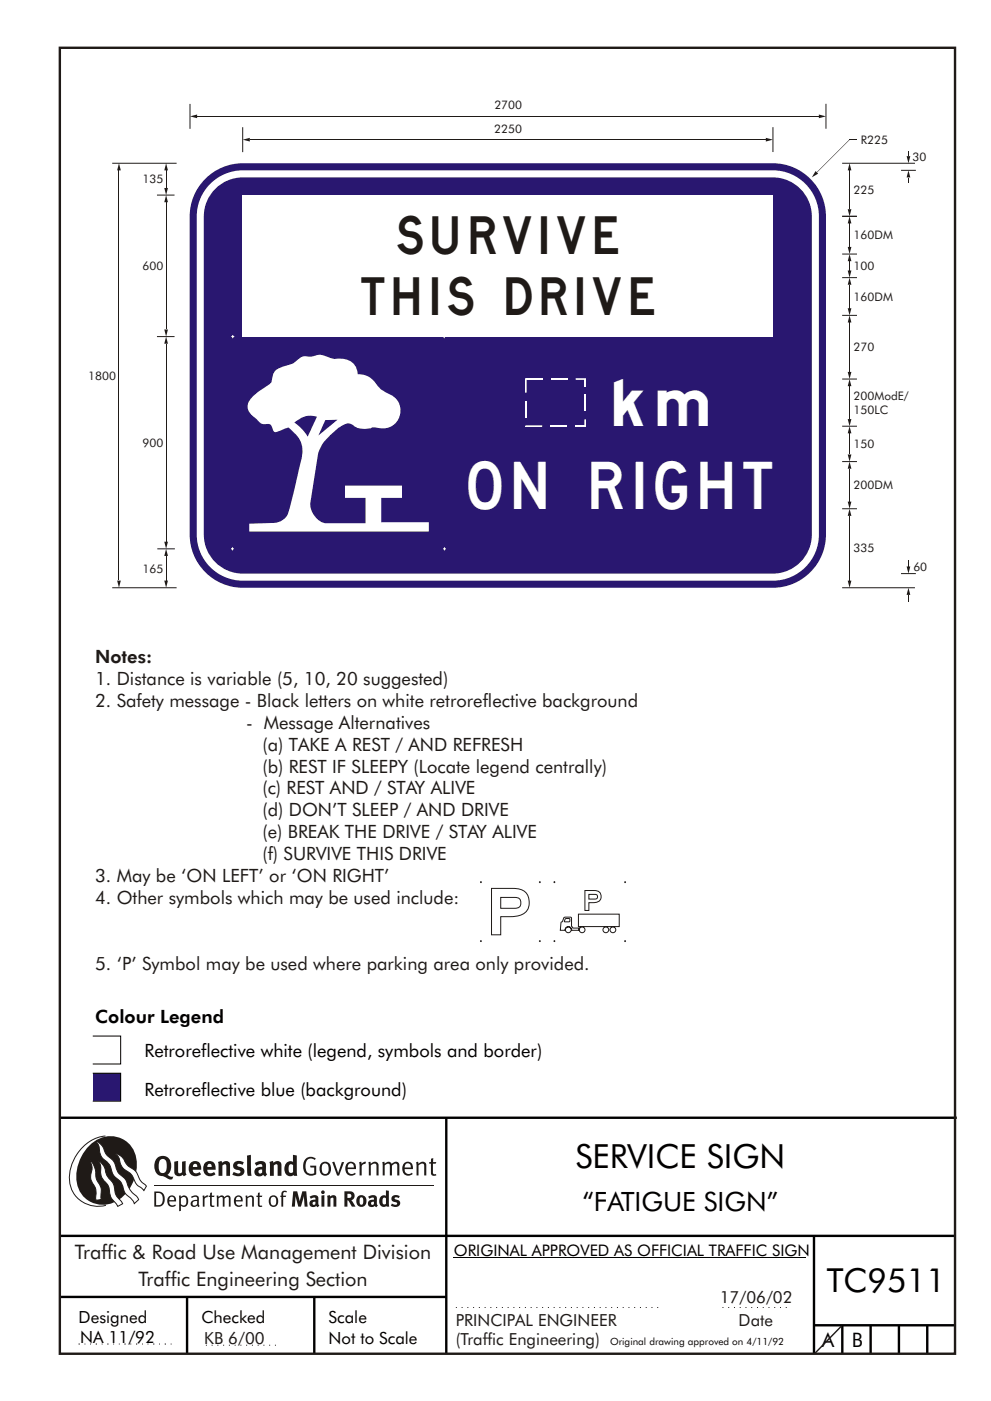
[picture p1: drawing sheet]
<svg xmlns="http://www.w3.org/2000/svg" width="210mm" height="297mm" viewBox="0 0 210 297" stroke-linecap="round" stroke-linejoin="round" font-family="sans-serif">
<g fill="#1f1a17">
<path d="M64.9 245.6a1.61 1.61 0 0 1 2.1 .1l-.2 .2a1.17 1.17 0 0 0-1.4-.1 1.17 1.17 0 0 0-.6 1.2 1.42 1.42 0 0 0 1.2 1.9l.7-.2v-1.2h-.8l-.1-.4h1.3v1.9a1.82 1.82 0 0 1-2.2-.1 1.82 1.82 0 0 1-.6-2.1l.2-.7z" fill-rule="evenodd"/>
<path d="M68.2 246.6a1.77 1.77 0 0 0 .4 2.6 1.39 1.39 0 0 0 1.4-.5 1.39 1.39 0 0 0 .2-1.5 1.19 1.19 0 0 0-2-.6zM68.5 246.8a.83 .83 0 0 1 1 .1 .83 .83 0 0 1 .2 1 .75 .75 0 0 1-.6 1 .75 .75 0 0 1-.8-.8v-.9z" fill-rule="evenodd"/>
<path d="M70.5 246.4l.4-.1 .8 2.4 .8-2.3h.5l-1.1 2.8h-.4z" fill-rule="evenodd"/>
<path d="M73.6 246.7a1.74 1.74 0 0 0 .5 2.5h.9l.5-.3-.2-.3a.89 .89 0 0 1-1.1 .2 .89 .89 0 0 1-.4-.9h1.7a1.15 1.15 0 0 0-.4-1.4 1.15 1.15 0 0 0-1.5 .2zM74 246.9a.67 .67 0 0 1 .8-.1 .67 .67 0 0 1 .3 .7h-1.3z" fill-rule="evenodd"/>
<path d="M76.2 246.4l.4-.1 .1 .5 .5-.4 .5-.1-.2 .5a.61 .61 0 0 0-.8 .6v1.8h-.4z" fill-rule="evenodd"/>
<path d="M78.1 246.4l.5-.1 .1 .5a.89 .89 0 0 1 .9-.5 .89 .89 0 0 1 .7 .8v2.1h-.4v-2.1l-.1-.3-.3-.1-.8 .4v2.1h-.4z" fill-rule="evenodd"/>
<path d="M81.1 246.4l.4-.1 .1 .4a.83 .83 0 0 1 .8-.4 .83 .83 0 0 1 .7 .5 .86 .86 0 0 1 .9-.5 .86 .86 0 0 1 .7 .8v2.1h-.4l-.1-2.3a.5 .5 0 0 0-.8 0l-.2 .2v2.1h-.5v-2.2l-.4-.3-.7 .4v2.1h-.4z" fill-rule="evenodd"/>
<path d="M85.7 246.7a1.74 1.74 0 0 0 .5 2.5h.9l.5-.3-.2-.3a.89 .89 0 0 1-1.1 .2 .89 .89 0 0 1-.4-.9h1.7a1.15 1.15 0 0 0-.5-1.4 1.15 1.15 0 0 0-1.4 .2zM86 246.9a.67 .67 0 0 1 .9-.1 .67 .67 0 0 1 .3 .7h-1.3z" fill-rule="evenodd"/>
<path d="M88.3 246.4l.4-.1 .1 .5a.89 .89 0 0 1 .9-.5 .89 .89 0 0 1 .7 .8v2.1h-.4v-2.1l-.1-.3-.3-.1-.8 .4v2.1h-.4z" fill-rule="evenodd"/>
<path d="M91.5 245.7l.4-.2v.9h.7l-.2 .3h-.5v2.1l.1 .1h.5l.1 .3a.71 .71 0 0 1-1.2-.5v-2h-.3v-.3h.3z" fill-rule="evenodd"/>
<path d="M37 246.3l.8-.2v2a.46 .46 0 0 0 .2 .7 .46 .46 0 0 0 .6-.3v-2.2l.8-.1v2.3l.2 .6-.6 .3-.2-.3a1.03 1.03 0 0 1-1.2 .2 1.03 1.03 0 0 1-.6-1z" fill-rule="evenodd"/>
<path d="M40.4 246.6a1.64 1.64 0 0 0 0 2.3 1.64 1.64 0 0 0 2.3 .1l-.4-.5a.78 .78 0 0 1-.9 .3 .78 .78 0 0 1-.5-.8h1.8a1.37 1.37 0 0 0-.6-1.6 1.37 1.37 0 0 0-1.7 .2zM41 246.9a.48 .48 0 0 1 .7-.1 .48 .48 0 0 1 .2 .6h-1z" fill-rule="evenodd"/>
<path d="M43.5 246.6a1.65 1.65 0 0 0-.2 2 1.65 1.65 0 0 0 1.9 .7l.5-.3-.3-.5a.78 .78 0 0 1-.9 .3 .78 .78 0 0 1-.5-.8h1.8a1.37 1.37 0 0 0-.6-1.6 1.37 1.37 0 0 0-1.7 .2zM44.1 246.9a.48 .48 0 0 1 .6-.1 .48 .48 0 0 1 .2 .6h-.9z" fill-rule="evenodd"/>
<path d="M46.3 246.4l.7-.3 .1 .4a.95 .95 0 0 1 1-.3 .95 .95 0 0 1 .7 .9v2.2h-.8v-2.3l-.3-.2-.5 .3v2.2h-.8z" fill-rule="evenodd"/>
<path d="M49.7 246.5a1.73 1.73 0 0 1 2-.1l-.2 .6-.6-.2a.42 .42 0 0 0-.6 .3l.2 .2a1.23 1.23 0 0 1 1.4 1 1.47 1.47 0 0 1-2.3 .9l-.3-.1 .3-.6 .7 .3a.47 .47 0 0 0 .7-.3 .87 .87 0 0 0-1-.6l-.4-.2-.1-.4z" fill-rule="evenodd"/>
<path d="M54.1 246.6l.3 .6 .3-.2a.62 .62 0 0 1 .9 0v.4a1.21 1.21 0 0 0-1.3 .3 1.21 1.21 0 0 0-.2 1.4 1.19 1.19 0 0 0 1.7 0l.5 .3 .4-.4-.3-.4v-1.3a.96 .96 0 0 0-1.3-1.1zM55 248.1l.6-.1v.6a.43 .43 0 0 1-.6 .1 .43 .43 0 0 1 0-.6z" fill-rule="evenodd"/>
<path d="M57.2 246.4l.7-.3 .1 .4a.95 .95 0 0 1 1-.3 .95 .95 0 0 1 .7 .9v2.2h-.8v-2.3l-.3-.2-.5 .3v2.2h-.8z" fill-rule="evenodd"/>
<path d="M62.2 244.8v1.6a1.29 1.29 0 0 0-1.4 .1 1.29 1.29 0 0 0-.5 1.3 1.24 1.24 0 0 0 .5 1.4 1.24 1.24 0 0 0 1.5-.1l.1 .2h.7l-.1-4.3zM61.5 246.9h.4l.3 .1v1.5l-.3 .2a.48 .48 0 0 1-.6-.5 1.52 1.52 0 0 1 .2-1.3z" fill-rule="evenodd"/>
<path d="M52.4 245l.8-.2 .2 4.5h-.8l-.1-.2z" fill-rule="evenodd"/>
</g>
<path d="M22.4 240.9a9 9 0 0 0-7.4 10.8 6.2 6.2 0 0 0 7.5 3.9M32.7 251.4h59.4" fill="none" stroke="#1f1a17" stroke-width=".21"/>
<path d="M19.1 242.7a5.7 5.7 0 0 1 6.5-1.4 5.7 5.7 0 0 1 3.4 5.7 8.6 8.6 0 0 1-6.2 8.4 5.7 5.7 0 0 1-6.5-7.1 9.9 9.9 0 0 1 2.8-5.6z" fill-rule="evenodd" fill="#1f1a17"/>
<path d="M24.4 244.6a3.1 3.1 0 0 1 2.3 2.1l.8 .8a3.2 3.2 0 0 1 2 2.3l.4 .7 1.2 1-.6 .9-.2-.3a3.5 3.5 0 0 1-1.9-2 3.8 3.8 0 0 0-2.1-2.2 3.5 3.5 0 0 1-1-2.3zM20.4 242a3.4 3.4 0 0 1 1.9 2.4l.7 .9a3.3 3.3 0 0 1 1.7 2.5 4.4 4.4 0 0 0 1.7 2l.3 .3a6.1 6.1 0 0 0 2.5 3.7l.2 .5-.9 .9a6.1 6.1 0 0 0-1.9-2.2l-.4-.7a3.6 3.6 0 0 0-1.9-2.8l-.6-1.1a3.6 3.6 0 0 0-1.9-2.8 3.7 3.7 0 0 1-.8-2.4zM21 246.2a3.4 3.4 0 0 1 1.5 2.7l.6 .9a3.8 3.8 0 0 1 1.4 3.1l.3 .8 1.2 1.5-1 .6-.5-.8a3.2 3.2 0 0 1-1.3-2.8 4.3 4.3 0 0 0-1.4-2.2 4.7 4.7 0 0 1-.5-2.9zM19.2 246.1a5.1 5.1 0 0 1 1.2 3.7l.3 .7a3.1 3.1 0 0 1 .7 3l.1 .8-1.1 .2-.1-.8a3.5 3.5 0 0 0-.9-3.2 3.6 3.6 0 0 1 .1-2.6z" fill-rule="evenodd" fill="#fff" stroke="#1f1a17" stroke-width=".21"/>
<g fill="#1f1a17">
<path d="M33.4 245.5a2.51 2.51 0 0 0 .4 3.7l.8 .2a2.78 2.78 0 0 0 2 .6l.2-.5h-.6l-.7-.4a2.56 2.56 0 0 0 0-3.8 1.83 1.83 0 0 0-2.1 .2zM34 245.9a.87 .87 0 0 1 1 0 .87 .87 0 0 1 .4 .9v.4a1.17 1.17 0 0 1-.9 1.5h-.3a2.38 2.38 0 0 1-.2-2.8z" fill-rule="evenodd"/>
<path d="M33.1 252.9v2.6a1.12 1.12 0 0 0 1.2-.3 1.12 1.12 0 0 0 .2-1.1l-.1-.6-.3-.4zM32.7 252.6h1.1a1.67 1.67 0 0 1 1.2 1.7 1.67 1.67 0 0 1-1.3 1.5h-1zM36.1 253.9l-.2 .6h1.1a.55 .55 0 0 0-.3-.7 .55 .55 0 0 0-.6 .1zM35.8 253.8a.95 .95 0 0 1 1.2-.2 .95 .95 0 0 1 .4 1.1h-1.5a.72 .72 0 0 0 .4 .8 .72 .72 0 0 0 .9-.1l.1 .2a1.15 1.15 0 0 1-1.5 0 1.15 1.15 0 0 1-.2-1.5zM38.4 254.1v1.2a.7 .7 0 0 0 .9 .1 .7 .7 0 0 0 .2-.9 .61 .61 0 0 0-.4-.7 .61 .61 0 0 0-.7 .3zM38 253.5l.3-.1 .1 .4a.95 .95 0 0 1 1.2-.1 .95 .95 0 0 1 .3 1.1 .92 .92 0 0 1-.5 1 .92 .92 0 0 1-1-.2v1.1l-.4 .1zM40.9 254.9a.5 .5 0 0 0 .2 .7 .5 .5 0 0 0 .7-.3v-.7zM40.5 253.8a1 1 0 0 1 1.7 .2v1.4l.2 .3-.2 .2-.3-.3a.78 .78 0 0 1-1.4-.1 .78 .78 0 0 1 .8-1.1h.5a.58 .58 0 0 0-.3-.7 .58 .58 0 0 0-.7 .3zM43 253.5l.3-.1 .1 .4 .3-.3h.5l-.2 .3a.52 .52 0 0 0-.6 .6v1.4h-.4zM44.6 252.9l.4-.1-.1 .7h.6l-.1 .3h-.5v1.5a.35 .35 0 0 0 .6 .3v.2a.57 .57 0 0 1-.6 .1 .57 .57 0 0 1-.3-.5v-1.6h-.3v-.3h.3zM45.9 253.5l.4-.1 .1 .4 .2-.2a.64 .64 0 0 1 1 .2 .7 .7 0 0 1 .8-.4 .7 .7 0 0 1 .5 .7v1.7h-.4v-1.7l-.2-.3-.7 .3v1.7h-.3v-1.6a.38 .38 0 0 0-.3-.5 .38 .38 0 0 0-.5 .3l-.1 .1v1.7h-.4zM50.2 253.9l-.2 .6h1.1a.55 .55 0 0 0-.2-.7 .55 .55 0 0 0-.7 .1zM49.9 253.8a.95 .95 0 0 1 1.2-.2 .95 .95 0 0 1 .4 1.1h-1.5a.72 .72 0 0 0 .4 .8 .72 .72 0 0 0 .9-.1l.1 .2a1.15 1.15 0 0 1-1.5 0 1.15 1.15 0 0 1-.2-1.5zM52.1 253.5l.3-.1 .1 .4a.72 .72 0 0 1 .8-.4 .72 .72 0 0 1 .6 .7v1.7h-.4v-1.5a.45 .45 0 0 0-.3-.6 .45 .45 0 0 0-.5 .3l-.2 .1v1.7h-.3zM54.7 252.9l.4-.1v.7h.6l-.1 .3h-.5v1.5a.35 .35 0 0 0 .5 .3v.2a.57 .57 0 0 1-.6 .1 .57 .57 0 0 1-.3-.5v-1.6h-.3v-.3h.3zM57.6 253.9l-.2 .7a.65 .65 0 0 0 .3 .9 .65 .65 0 0 0 .8-.3l.1-.1a.93 .93 0 0 0-.7-1.4zM57.3 253.8a1.12 1.12 0 0 1 1.4 0 1.12 1.12 0 0 1 .2 1.4 1.01 1.01 0 0 1-1.2 .7 1.01 1.01 0 0 1-.7-1.2zM59.9 252.6l.5-.2 .5 .2-.2 .2-.3-.1-.3 .2v.6h.6l-.1 .3h-.5v2h-.4v-2h-.2v-.3h.2zM62.2 252.6l-.3 3.2h.7l.1-2.2 .6 2.2h.5l.7-2.2 .1 2.2h.7l-.3-3.2h-.9l-.5 2.1-.5-2.1zM65.7 253.7l.3 .5a.51 .51 0 0 1 .5-.3 .51 .51 0 0 1 .4 .4v.1a.88 .88 0 0 0-1.1 .3 .88 .88 0 0 0 .2 1.1 .9 .9 0 0 0 1.1-.1l.3 .3 .4-.4-.3-.3v-1.1a.87 .87 0 0 0-.4-.8 .87 .87 0 0 0-1 .1zM66.4 254.9l.5-.1v.5l-.1 .1h-.3l-.2-.1zM68.2 253.5v2.3h.6v-2.4zM68.1 252.8a.4 .4 0 0 0 .8 0 .4 .4 0 0 0-.8 0zM69.4 253.5l.1 2.3h.6v-1.7a.33 .33 0 0 1 .4-.2 .33 .33 0 0 1 .2 .4v1.5h.7v-1.7a.75 .75 0 0 0-.6-.7 .75 .75 0 0 0-.8 .3v-.3zM73.1 252.6v3.2h.6v-1.3l.3 .2 .7 1.1h.7l-.9-1.4a.94 .94 0 0 0 .7-1 .94 .94 0 0 0-.9-.8zM73.7 253.1a.51 .51 0 0 1 .7 .1 .51 .51 0 0 1-.1 .8h-.6zM75.9 253.7a1.19 1.19 0 0 0-.1 1.8 1.19 1.19 0 0 0 1.7-.1 1.19 1.19 0 0 0 0-1.6 1.19 1.19 0 0 0-1.6-.1zM76.5 253.9h.2a.99 .99 0 0 1 0 1.5 1.06 1.06 0 0 1-.2-1.5zM78.1 253.7l.3 .5a.51 .51 0 0 1 .5-.3 .51 .51 0 0 1 .4 .4v.1a.88 .88 0 0 0-1.1 .3 .88 .88 0 0 0 .2 1.1 .9 .9 0 0 0 1.1-.1l.3 .3 .4-.4-.2-.3v-1.1a.87 .87 0 0 0-.5-.8 .87 .87 0 0 0-1 .1zM78.9 254.9l.4-.1v.5l-.1 .1h-.3l-.2-.1zM81.9 252.4v1.2a1.2 1.2 0 0 0-1.4 .5 1.2 1.2 0 0 0 .2 1.5l.5 .3 .8-.2v.1h.6l-.1-3.3zM81.4 254l.5 .1-.1 1.2a.46 .46 0 0 1-.5 0 .46 .46 0 0 1-.2-.6zM83.3 253.6a.79 .79 0 0 0-.2 1 .79 .79 0 0 0 1 .3 .33 .33 0 0 1 0 .5 .33 .33 0 0 1-.5 0l-.5-.2-.2 .4a1.15 1.15 0 0 0 1.2 .3 1.15 1.15 0 0 0 .8-1 1.49 1.49 0 0 0-1.2-.7 .4 .4 0 0 1 .3-.4 .4 .4 0 0 1 .4 .1l.2 .1 .2-.4a1.47 1.47 0 0 0-1.5 0z" fill-rule="evenodd"/>
</g>
<g fill="#000">
<path d="M94.4 236.9h.5v50.1h-.5z" fill-rule="evenodd"/>
<path d="M12.7 236.7h190.3v.5h-190.3z" fill-rule="evenodd"/>
<path d="M12.7 274.7h82v.5h-82z" fill-rule="evenodd"/>
<path d="M12.7 261.8h190v.5h-190z" fill-rule="evenodd"/>
<path d="M39.4 275h.5v12h-.5z" fill-rule="evenodd"/>
<path d="M66.4 275h.5v12h-.5z" fill-rule="evenodd"/>
<path d="M172.4 262h.6v25h-.6z" fill-rule="evenodd"/>
<path d="M178.5 281h.5v6h-.5z" fill-rule="evenodd"/>
<path d="M184.5 281h.5v6h-.5z" fill-rule="evenodd"/>
<path d="M190.5 281h.5v6h-.5z" fill-rule="evenodd"/>
<path d="M196.5 281h.5v6h-.5z" fill-rule="evenodd"/>
<path d="M172.7 280.7h30v.5h-30z" fill-rule="evenodd"/>
</g>
<g fill="none" stroke="#000" stroke-width=".21">
<path d="M16.7 285h.2M17.9 285h.2M19.1 285h.2M20.3 285h.3M21.6 285h.1M22.8 285h.2M24 285h.2M25.2 285h.2M26.4 285h.3M27.7 285h.1M28.9 285h.2M30.1 285h.2"/>
<path d="M31.3 285h.2M32.5 285h.2M33.8 285h.1M34.9 285h.3M36.2 285h.2"/>
</g>
<path d="M19.7 219.7h5.9v5.9h-5.9z" fill="#fff"/>
<path d="M19.7 219.7h5.9v5.9h-5.9" fill="none" stroke="#000" stroke-width=".21"/>
<path d="M19.7 227.5h5.9v6h-5.9z" fill="#291770"/>
<path d="M19.7 227.5h5.9v6h-5.9M96.3 266.6h74.7" fill="none" stroke="#000" stroke-width=".21"/>
<path d="M117.4 187h.4M117.4 199.5h.4M117.6 186.8v.4M117.6 199.3v.4M132.4 199.5h.4M132.4 187h.4M132.6 199.4v.3M132.6 186.8v.4" fill="none" stroke="#1f1a17" stroke-width=".21"/>
<path d="M124.1 188.8h1.9a1.33 1.33 0 0 1 1.5 1.4 1.33 1.33 0 0 1-1.7 1.2h-.9v1.6h-.8zM124.9 189.6v1h1.6a.51 .51 0 0 0 .3-.6 .51 .51 0 0 0-.6-.4zM122.9 197.1a.61 .61 0 0 0 1.2 0 .61 .61 0 0 0-1.2 0zM120 197.1a.61 .61 0 0 0 1.2 0 .61 .61 0 0 0-1.2 0zM127.9 197.1a.61 .61 0 0 0 1.2 0 .61 .61 0 0 0-1.2 0zM129.4 197.1a.61 .61 0 0 0 1.2 0 .61 .61 0 0 0-1.2 0zM122.7 193.8v2.7h8.7v-2.7zM119.6 194.6l.4-.2 1.2 .1 .1 1.9 .2 .4h1.4l-.1 .4h-1.5l-.1-.4a.7 .7 0 0 0-1.2 0l-.1 .4h-1l.1-1.6 .4-.3zM119.9 194.8h1l-.1 .6h-1z" fill-rule="evenodd" fill="#fff" stroke="#1f1a17" stroke-width=".21"/>
<path d="M101.8 199.5h.4M101.8 187h.4M102 199.3v.4M102 186.8v.4M104.3 188.4h4.5a2.91 2.91 0 0 1 3.4 2.3 2.81 2.81 0 0 1-2.7 3.6l-3.3 .1v3.8h-1.9zM106.2 190.3h3a1.17 1.17 0 0 1 1.3 1.1 1.17 1.17 0 0 1-1.3 1.2h-3zM114.3 199.5h.4M114.3 187h.4M114.5 199.3v.4M114.5 186.8v.4" fill="none" stroke="#1f1a17" stroke-width=".21"/>
<path d="M12.7 10.1h189.9v276.9h-189.9z" fill="none" stroke="#1f1a17" stroke-width=".51"/>
<path d="M96.7 277.2h43.1M153.3 277.2h14M43.7 285.2h15" fill="none" stroke="#1f1a17" stroke-width=".21" stroke-dasharray=".2 1" stroke-linecap="butt"/>
<path d="M178.6 281.1l-5.7 5.8" fill="none" stroke="#1f1a17" stroke-width=".3"/>
<path d="M86.6 78.3l1.3 .6-.1-1.4h.8l-.1 1.4 1.3-.6 .2 .8-1.3 .3 .9 1.1-.7 .5-.7-1.2-.7 1.2-.7-.5 .9-1.1-1.3-.3z" fill-rule="evenodd" fill="#fff"/>
<path d="M40.3 24.7l1.5-.4v.8l-1.5-.4 1.5-.4z" fill-rule="evenodd" fill="#1f1a17"/>
<path d="M41.9 24.7h131.8" fill="none" stroke="#1f1a17" stroke-width=".21"/>
<g fill="#1f1a17">
<path d="M173.7 24.3l1.5 .4-1.5 .4v-.8l1.5 .4z" fill-rule="evenodd"/>
<path d="M51.5 29.6l1.5-.4v.8l-1.5-.4 1.5-.4z" fill-rule="evenodd"/>
</g>
<path d="M53 29.6h109.4" fill="none" stroke="#1f1a17" stroke-width=".21"/>
<path d="M162.5 29.2l1.5 .4-1.5 .4v-.8l1.5 .4z" fill-rule="evenodd" fill="#1f1a17"/>
<path d="M40.3 22v5.3M51.5 27v5.3" fill="none" stroke="#1f1a17" stroke-width=".21"/>
<path d="M43.5 37.9a11.2 11.2 0 0 1 8-3.3h112.5a11.3 11.3 0 0 1 11.2 11.3v67.5a11.3 11.3 0 0 1-11.2 11.2h-112.5a11.3 11.3 0 0 1-11.3-11.2v-67.5a11.2 11.2 0 0 1 3.3-8z" fill-rule="evenodd" fill="#291770"/>
<path d="M44.2 39.4a9.7 9.7 0 0 1 7.3-3.3h112.5a9.8 9.8 0 0 1 9.7 9.8v67.5a9.8 9.8 0 0 1-9.7 9.7h-112.5a9.8 9.8 0 0 1-9.8-9.7v-67.5a9.7 9.7 0 0 1 2.5-6.5z" fill-rule="evenodd" fill="#fff"/>
<path d="M45.7 40a8.2 8.2 0 0 1 5.8-2.4h112.5a8.3 8.3 0 0 1 8.2 8.3v67.5a8.3 8.3 0 0 1-8.2 8.2h-112.5a8.3 8.3 0 0 1-8.3-8.2v-67.5a8.2 8.2 0 0 1 2.5-5.9z" fill-rule="evenodd" fill="#291770"/>
<g fill="#fff">
<path d="M51.5 41.4h112.5v30h-112.5z"/>
<path d="M58.3 78.7l-.5 1.3a1.99 1.99 0 0 1-1.5 2.1l-.7 .4a6.8 6.8 0 0 0-3.1 3.4 3.4 3.4 0 0 0 1.9 2.9l.3 .3a1.9 1.9 0 0 0 2.2 .8 .98 .98 0 0 1 .9 1l.3 .6 .3 .1 2.8-1a6.4 6.4 0 0 1 3 5.1l-.1 1-2.4 10.2a4.8 4.8 0 0 1-1.7 3.4l-1.2 .5-.6 .1-5.3 .1v1.7h38.1v-2h-10.1v-5.1h4.4v-2.7h-12.1v2.7h4.3v5.3h-8.3a4.2 4.2 0 0 1-3.4-4.3l1.7-10.5a8.9 8.9 0 0 1 3.1-4.4l.6-.5a6.4 6.4 0 0 1 2.6-1.4 3.4 3.4 0 0 1 1.9 .9 5.2 5.2 0 0 0 3.4-.1h.4a4 4 0 0 0 5.3-2.3 3.8 3.8 0 0 0-2.4-4.9l-1.5-.8-.7-.7a4.6 4.6 0 0 0-4.3-2.6 3.6 3.6 0 0 0-4.6-3.2l-1.5-.3a4 4 0 0 0-3.8-.2 2.86 2.86 0 0 0-3.2 1l-.8 .5-1.5 .5a4.6 4.6 0 0 0-2.2 1.1zM62.4 89.6l1.8 1.5 1.1 1.5 2-4.3a4.9 4.9 0 0 0-4.9 1.3zM69 89.1l2.6-.1-4 3.3z" fill-rule="evenodd"/>
</g>
<path d="M49.1 71.4h.6M49.4 71v.7M93.9 71.4h.7M94.2 71v.7M49 116.4h.6M49.3 116v.7M94 116.4h.6M94.3 116v.7" fill="none" stroke="#fff" stroke-width=".21"/>
<path d="M164 27v5.2M175.2 22v5.3" fill="none" stroke="#1f1a17" stroke-width=".21"/>
<g fill="#1f1a17">
<path d="M173 36.3l.6 .5-1.4 .8z" fill-rule="evenodd"/>
<path d="M180.2 66.9l.4 1.5h-.7l.3-1.5 .4 1.5z" fill-rule="evenodd"/>
</g>
<g fill="#1f1a17">
<path d="M173.3 36.5l6.9-6.9z"/>
<path d="M180.2 29.6l1.5 .1z"/>
</g>
<path d="M180.2 68.4v10.4" fill="none" stroke="#1f1a17" stroke-width=".21"/>
<g fill="#1f1a17">
<path d="M179.9 78.9h.7l-.4 1.5 .4-1.5-.4 1.5z" fill-rule="evenodd"/>
<path d="M180.2 34.6l.4 1.5h-.7l.3-1.5 .4 1.5z" fill-rule="evenodd"/>
</g>
<path d="M180.2 36.2v8.1" fill="none" stroke="#1f1a17" stroke-width=".21"/>
<g fill="#1f1a17">
<path d="M179.9 44.4h.7l-.4 1.5 .4-1.5-.4 1.5z" fill-rule="evenodd"/>
<path d="M180.2 80.4l.4 1.5h-.7l.3-1.5 .4 1.5z" fill-rule="evenodd"/>
</g>
<path d="M180.2 81.9v6.9" fill="none" stroke="#1f1a17" stroke-width=".21"/>
<g fill="#1f1a17">
<path d="M179.9 88.9h.7l-.4 1.5 .4-1.5-.4 1.5z" fill-rule="evenodd"/>
<path d="M180.2 97.9l.4 1.5h-.7l.3-1.5 .4 1.5z" fill-rule="evenodd"/>
</g>
<path d="M180.2 99.4v6.9" fill="none" stroke="#1f1a17" stroke-width=".21"/>
<g fill="#1f1a17">
<path d="M179.9 106.4h.7l-.4 1.5 .4-1.5-.4 1.5z" fill-rule="evenodd"/>
<path d="M180.2 45.9l.4 1.5h-.7l.3-1.5 .4 1.5z" fill-rule="evenodd"/>
</g>
<path d="M180.2 47.4v4.9" fill="none" stroke="#1f1a17" stroke-width=".21"/>
<g fill="#1f1a17">
<path d="M179.9 52.4h.7l-.4 1.5 .4-1.5-.4 1.5z" fill-rule="evenodd"/>
<path d="M180.2 58.9l.4 1.5h-.7l.3-1.5 .4 1.5z" fill-rule="evenodd"/>
</g>
<path d="M180.2 60.4v4.9" fill="none" stroke="#1f1a17" stroke-width=".21"/>
<g fill="#1f1a17">
<path d="M179.9 65.4h.7l-.4 1.5 .4-1.5-.4 1.5z" fill-rule="evenodd"/>
<path d="M180.2 53.9l.4 1.5h-.7l.3-1.5 .4 1.5z" fill-rule="evenodd"/>
<path d="M179.9 57.4h.7l-.4 1.5 .4-1.5-.4 1.5z" fill-rule="evenodd"/>
<path d="M180.2 107.9l.4 1.5h-.7l.3-1.5 .4 1.5z" fill-rule="evenodd"/>
</g>
<path d="M180.2 55.4l.1 1.9z" fill="#1f1a17"/>
<path d="M180.2 109.4v13.7" fill="none" stroke="#1f1a17" stroke-width=".21"/>
<g fill="#1f1a17">
<path d="M179.9 123.1h.7l-.4 1.5 .4-1.5-.4 1.5z" fill-rule="evenodd"/>
<path d="M180.2 90.4l.4 1.5h-.7l.3-1.5 .4 1.5z" fill-rule="evenodd"/>
</g>
<path d="M180.2 91.9v4.4" fill="none" stroke="#1f1a17" stroke-width=".21"/>
<path d="M179.9 96.4h.7l-.4 1.5 .4-1.5-.4 1.5z" fill-rule="evenodd" fill="#1f1a17"/>
<path d="M178.7 34.6h15.4M191.2 36.1h3.1M178.7 45.9h3.1M178.7 58.9h3.1M178.7 53.9h3.1M178.7 66.9h3.1M178.7 80.4h3.1M178.7 90.4h3.1M178.7 97.9h3.1M178.7 107.9h3.1M178.7 124.6h15.4M191.2 121.6h3.1" fill="none" stroke="#1f1a17" stroke-width=".21"/>
<g fill="#1f1a17">
<path d="M192.7 32.1l.1 1z"/>
<path d="M192.7 37.7l.1 1z"/>
<path d="M192.7 126.2l.1 1.3z"/>
<path d="M192.7 118.7l.1 1.4z"/>
</g>
<g fill="#1f1a17">
<path d="M192.4 33.1h.7l-.4 1.5 .4-1.5-.4 1.5z" fill-rule="evenodd"/>
<path d="M192.7 36.1l.4 1.5h-.7z" fill-rule="evenodd"/>
<path d="M192.7 124.6l.4 1.5h-.7l.3-1.5 .4 1.5z" fill-rule="evenodd"/>
<path d="M192.4 120.1h.7l-.4 1.5z" fill-rule="evenodd"/>
</g>
<path d="M23.8 34.6h13.7M23.8 124.6h13.7" fill="none" stroke="#1f1a17" stroke-width=".21"/>
<path d="M25.2 34.6l.4 1.5h-.7l.3-1.5 .4 1.5z" fill-rule="evenodd" fill="#1f1a17"/>
<path d="M25.2 36.2v86.9" fill="none" stroke="#1f1a17" stroke-width=".21"/>
<g fill="#1f1a17">
<path d="M24.9 123.1h.7l-.4 1.5 .4-1.5-.4 1.5z" fill-rule="evenodd"/>
<path d="M35.2 116.4l.4 1.5h-.7l.3-1.5 .4 1.5z" fill-rule="evenodd"/>
</g>
<path d="M35.2 117.9v5.2" fill="none" stroke="#1f1a17" stroke-width=".21"/>
<g fill="#1f1a17">
<path d="M34.9 123.1h.7l-.4 1.5 .4-1.5-.4 1.5z" fill-rule="evenodd"/>
<path d="M35.2 41.4l.4 1.5h-.7l.3-1.5 .4 1.5z" fill-rule="evenodd"/>
</g>
<path d="M35.2 42.9v26.9" fill="none" stroke="#1f1a17" stroke-width=".21"/>
<g fill="#1f1a17">
<path d="M34.9 69.9h.7l-.4 1.5 .4-1.5-.4 1.5z" fill-rule="evenodd"/>
<path d="M35.2 34.6l.4 1.5h-.7l.3-1.5 .4 1.5z" fill-rule="evenodd"/>
</g>
<path d="M35.2 36.2v3.6" fill="none" stroke="#1f1a17" stroke-width=".21"/>
<g fill="#1f1a17">
<path d="M34.9 39.9h.7l-.4 1.5 .4-1.5-.4 1.5z" fill-rule="evenodd"/>
<path d="M35.2 71.4l.4 1.5h-.7l.3-1.5 .4 1.5z" fill-rule="evenodd"/>
</g>
<path d="M35.2 72.9v41.9" fill="none" stroke="#1f1a17" stroke-width=".21"/>
<path d="M34.9 114.9h.7l-.4 1.5 .4-1.5-.4 1.5z" fill-rule="evenodd" fill="#1f1a17"/>
<path d="M33.3 41.4h3.7M33.3 71.4h3.7M33.4 116.4h3.7" fill="none" stroke="#1f1a17" stroke-width=".21"/>
<g fill="#fff">
<path d="M111.6 80.2h3.5v.3h-3.5z"/>
<path d="M116.8 80.2h3.6v.3h-3.6z"/>
<path d="M122.1 80.2h2.1l.1 .2-.1-.2h.1l-.1 .3h-2.1z"/>
<path d="M124 80.4h.3v1.5h-.3z"/>
<path d="M124 83.6h.3v3.6h-.3z"/>
<path d="M124 88.9h.3v1.5l-.1 .1 .1-.1v.1l-.3-.1z"/>
<path d="M122.1 90.2h2.1v.3h-2.1z"/>
<path d="M116.8 90.2h3.5v.3h-3.5z"/>
<path d="M111.4 90.4l.2-.2h3.4v.3h-3.4l-.2-.1 .2 .1h-.2z"/>
<path d="M111.4 90.3l.3 .1z"/>
<path d="M111.4 85h.3v3.6h-.3z"/>
<path d="M111.4 80.2l.3 .2v2.9h-.3v-2.9l.2-.2-.2 .2z"/>
</g>
<text font-size="10" fill="#fff" x="99.4" y="107.9">ON RIGHT</text>
<g font-size="8" fill="#1f1a17">
<text x="84.3" y="53.9">SURVIVE</text>
<text x="76.7" y="66.9">THIS DRIVE</text>
</g>
<text font-size="7.5" fill="#fff" x="130.3" y="90.4">km</text>
<text font-size="7.1" x="122.1" y="247.6">SERVICE SIGN</text>
<text font-size="7" x="175.4" y="274">TC9511</text>
<text font-size="5.6" x="123.6" y="256.8">“FATIGUE SIGN”</text>
<g font-size="4.2" fill="#1f1a17">
<text x="15.9" y="267">Traffic &amp; Road Use Management Division</text>
<text x="29.4" y="272.6">Traffic Engineering Section</text>
</g>
<g font-size="4.2">
<text x="174.4" y="285.6">A</text>
<text x="180.8" y="285.6">B</text>
</g>
<g font-size="3.9" fill="#1f1a17">
<text x="20.2" y="140.5">Notes:</text>
<text x="20.2" y="145.2">1. Distance is variable (5, 10, 20 suggested)</text>
<text x="20.2" y="149.8">2. Safety message - Black letters on white retroreflective background</text>
<text x="52.2" y="154.5">- Message Alternatives</text>
<text x="55.7" y="159.1">(a) TAKE A REST / AND REFRESH</text>
<text x="55.7" y="163.8">(b) REST IF SLEEPY (Locate legend centrally)</text>
<text x="55.7" y="168.4">(c) REST AND / STAY ALIVE</text>
<text x="55.7" y="173.1">(d) DON’T SLEEP / AND DRIVE</text>
<text x="55.7" y="177.8">(e) BREAK THE DRIVE / STAY ALIVE</text>
<text x="55.7" y="182.4">(f) SURVIVE THIS DRIVE</text>
<text x="20.2" y="187.1">3. May be ‘ON LEFT’ or ‘ON RIGHT’</text>
<text x="20.2" y="191.7">4. Other symbols which may be used include:</text>
<text x="20.2" y="205.7">5. ‘P’ Symbol may be used where parking area only provided.</text>
</g>
<g font-size="3.9">
<text x="20.2" y="216.9">Colour Legend</text>
<text x="30.7" y="224.1">Retroreflective white (legend, symbols and border)</text>
<text x="30.7" y="232.4">Retroreflective blue (background)</text>
</g>
<g font-size="3.6">
<text x="16.7" y="280.5">Designed</text>
<text x="42.7" y="280.5">Checked</text>
<text x="69.7" y="280.5">Scale</text>
<text x="17" y="284.8">NA 11/92</text>
<text x="69.7" y="285">Not to Scale</text>
</g>
<g font-size="3.5" fill="#1f1a17">
<text x="96.7" y="281.2">PRINCIPAL ENGINEER</text>
<text x="152.7" y="276.2">17/06/02</text>
<text x="156.7" y="281.2">Date</text>
<text x="43.3" y="284.9">KB 6/00</text>
<text x="96.7" y="285.1">(Traffic Engineering)</text>
</g>
<text font-size="3.4" x="96.3" y="266.3">ORIGINAL APPROVED AS OFFICIAL TRAFFIC SIGN</text>
<g font-size="2.5" fill="#1f1a17">
<text x="104.9" y="23.2">2700</text>
<text x="104.9" y="28.1">2250</text>
<text x="182.7" y="30.5">R225</text>
<text x="193.6" y="34.2">30</text>
<text x="30.2" y="38.9">135</text>
<text x="181.1" y="41.1">225</text>
<text x="181.1" y="50.8">160DM</text>
<text x="30.2" y="57.3">600</text>
<text x="181.1" y="57.2">100</text>
<text x="181.1" y="63.8">160DM</text>
<text x="181.1" y="74.5">270</text>
<text x="18.7" y="80.5">1800</text>
<text x="181.1" y="84.8">200ModE/</text>
<text x="181.1" y="87.8">150LC</text>
<text x="30.2" y="94.7">900</text>
<text x="181.1" y="95">150</text>
<text x="181.1" y="103.8">200DM</text>
<text x="181.1" y="117.1">335</text>
<text x="30.2" y="121.4">165</text>
<text x="193.8" y="121.1">60</text>
</g>
<text font-size="2.1" x="129.4" y="285.3">Original drawing approved on 4/11/92</text>
</svg>
